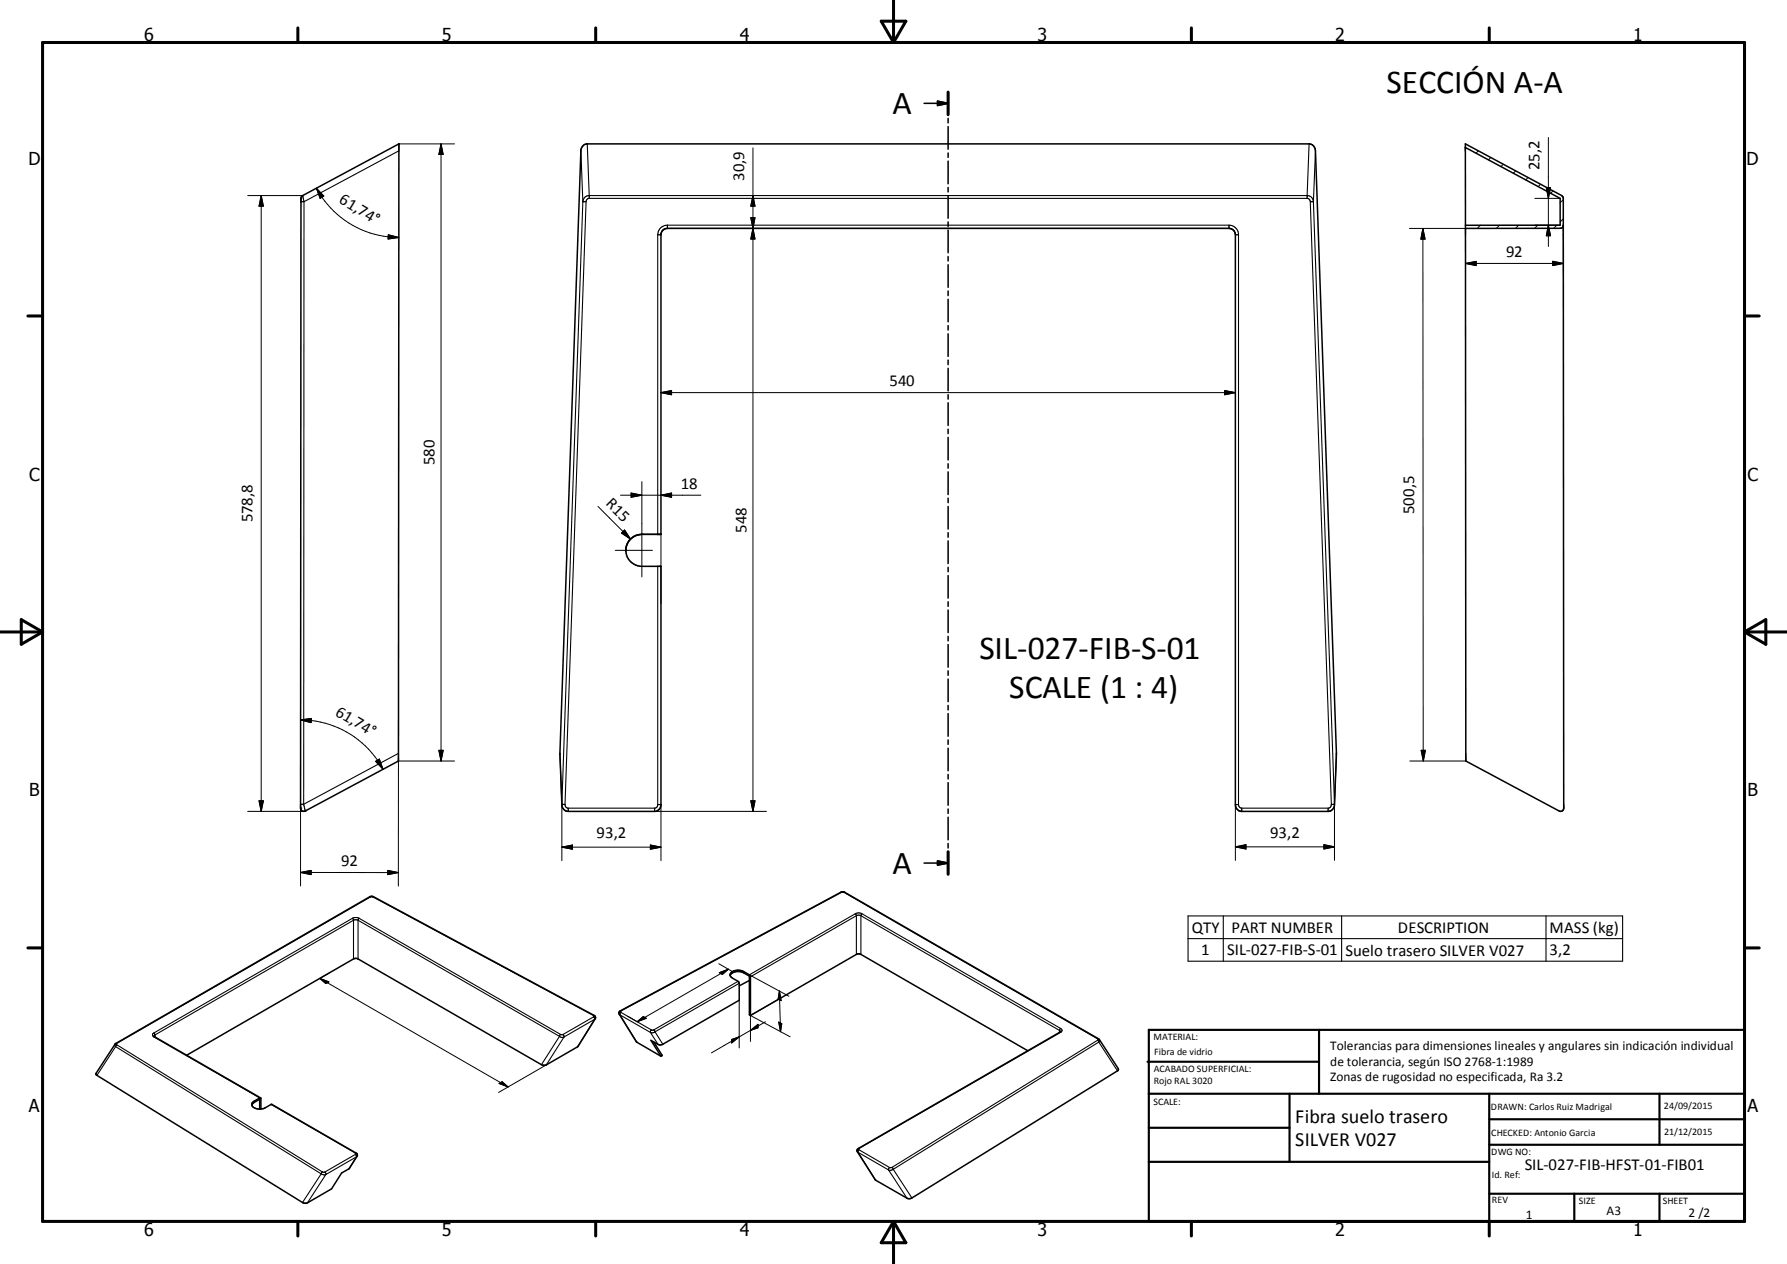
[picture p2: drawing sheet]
<svg xmlns="http://www.w3.org/2000/svg" width="420mm" height="297mm" viewBox="0 0 420 297" stroke-linecap="round" stroke-linejoin="round" font-family="sans-serif">
<g fill="none" stroke="#000" stroke-width=".36">
<path d="M217.2 24.3h5.7M220.4 23.8l2.5 .5-2.5 .5zM222.9 21.6v5.4M222.9 27.8v1.1M222.9 29.7v5.4M222.9 35.9v1.1M222.9 37.9v5.3M344.4 33.8l22.7 12.2 .3 .4 .1 143.5a.72 .72 0 0 1-1 .7l-22-11.8zM344.4 34.6l22.3 12v6.3h-22.2M71 46.1l22.8-12.3-.1 145-21.9 11.8a.75 .75 0 0 1-1.2-.7l.1-143.3zM222.9 44v1.1M222.9 46v5.3"/>
<path d="M222.9 52.1v1.1M222.9 54.1v5.3M367.4 52.9l-.2 .5-.5 .2-22.2 .1M222.9 60.3v1M222.9 62.2v5.3M222.9 68.4v1M222.9 70.3v5.3M222.9 76.5v1M222.9 78.4v5.3M222.9 84.6v1.1M222.9 86.5v5.4M222.9 92.7v1.1"/>
<path d="M222.9 94.6v5.4M222.9 100.8v1.1M222.9 102.8v5.3M222.9 109v1M222.9 110.9v5.3M222.9 117.1v1M222.9 119v5.3M149.5 125.8a3.7 3.7 0 0 0-2.4 3.5M150.9 125.6h4.5v-70.4a1.48 1.48 0 0 1 1.5-1.5h132a1.48 1.48 0 0 1 1.5 1.5v133.9a1.6 1.6 0 0 0 1.3 1.6h20.6a1.59 1.59 0 0 0 1.4-1.6l.4-12.1-4.9-141.6a1.65 1.65 0 0 0-1.5-1.6h-169.7a1.6 1.6 0 0 0-1.5 1.6l-4.9 141.6 .5 12.1a1.54 1.54 0 0 0 1.3 1.6l20.9-.1a1.62 1.62 0 0 0 1.1-1.5v-56h-4.5a3.8 3.8 0 0 1-3.7-3.1 3.8 3.8 0 0 1 2.3-4.2M150.9 125.6l-1.4 .2M154.6 125.6h.1M222.9 125.2v1"/>
<path d="M222.9 127.1v5.3M222.9 133.3v1M222.9 135.2v5.3M222.9 141.4v1.1M222.9 143.3v5.3M222.9 149.5v1.1M222.9 151.4v5.4M222.9 157.6v1.1M222.9 159.6v5.3M222.9 165.8v1M222.9 167.7v5.3M222.9 173.9v1"/>
<path d="M222.9 175.8v5.3M222.9 182v1M222.9 183.9v5.3M222.9 190.1v1M222.9 192v5.3M222.9 198.2v1.1M217.2 202.8h5.7M220.4 202.3l2.5 .5-2.5 .5zM222.9 200.1v5.3M171.6 229.2a2.37 2.37 0 0 1 3.2-.6l1.3 .8v9.1l.3 .1M176.1 230.4l-2.3 1.3M176.4 238.6v-9.1l-.2-.4-1.4-.8a2.55 2.55 0 0 0-3.1 .5l.1 .7 1.9 1.4 .1 4.1-18.2 10.4h-.9l-1.7-.9 2.4 3.7"/>
<path d="M176.4 238.6l24.9-14.3 .7-.2 39.6 22.8M36.2 243.5h.1M36.2 243.5l25 14.5M43.9 248l39.5-22.8 .8 .1 43.4 25 .8-.1 7.3-4.2 4.2-6.6 .1-.4-.4-.4-51.8-27.9h-.8l-59.9 34.5-4.5 7.1 .2 .4 48.5 29.9h1l5.6-3.2 2.4-3.8 1.8-1.1 1.9-2.9-.1-.6-20-11.5-1.5 .8a2.39 2.39 0 0 1-3.2-.7l.3-.7 1.7-.9M59.2 259.7l.3-.5 1.5-.9v2.3M61.2 258l.1 2.6M153.6 244.8l2.1 3.2-.3 .2M249.2 242.4l-47.7 27.6v.6l4.3 6.7 7.5 4.3 .5 .1 .5-.2 48.5-30 .1-.4-4.5-6.8-59.9-34.6-.5-.1-52.3 28-.2 .3 .1 .4 3.9 6.5 5.9 3.4"/>
</g>
<g fill="none" stroke="#000" stroke-width=".25">
<path d="M93.8 35.4l-22.3 12M136.5 35.4l.5 12M138 33.8l.5 12.2M307.7 33.8l-.5 12.2M309.2 35.4l-.5 12M70.8 47.4h.7M70.8 47.4h-.1M71.2 46l.3 1.4M71.5 47.4l-.1 141.6M137 47.4h.8M137 47.4l-4.9 141.6M137.8 47.4l-5 141.6"/>
<path d="M138.5 46h168.7M138.5 46v.6M138.5 46a1.47 1.47 0 0 0-1.5 1.4M138.5 46.6l-.5 .2-.2 .6M138.5 46.6h168.7M154.6 55.2v70.4M156.9 53.6a1.53 1.53 0 0 0-1.5 1.6h-.8M156.9 52.9v.8M156.9 52.9a2.26 2.26 0 0 0-2.3 2.3M156.9 52.9h132M156.9 53.6h132M288.9 53.6a1.53 1.53 0 0 1 1.5 1.6h.7"/>
<path d="M288.9 52.9v.8M288.9 52.9a2.26 2.26 0 0 1 2.2 2.3M291.1 55.2v133.9M307.2 46a1.48 1.48 0 0 1 1.5 1.4M307.2 46v.6M307.2 46.6l.5 .2 .3 .6M308 47.4l4.9 141.6M308.7 47.4l5 141.6M308.7 47.4h-.7M150.9 125.6h.1M154.6 133.1v56M93.7 177l-22.3 12"/>
<path d="M131.6 177l.5 12M314.1 177l-.4 12M71.4 189h-.8M71.4 189l.4 1.6M71.8 190.6h.1M132.1 189h.7M132.1 189v.1M132.8 189l.2 .6 .4 .3h20.5M133.6 189.9v.8M153.9 189.9v.8M154.6 189.1h.8M154.6 189.1l-.2 .6-.5 .2"/>
<path d="M290.4 189.1h.7M291.1 189.1l.2 .6 .6 .2M291.9 189.9v.8M312.2 189.9v.8M312.9 189l-.1 .6-.5 .3h-20.4M313.7 189v.1M313.7 189h-.8M82.8 215.8l.3 .4M82.8 215.8l.7-.2 .9 .2M82.8 215.8l-46.7 26.9M83.1 216.2l.5-.1 .6 .1M83.1 216.2l-46.7 27"/>
<path d="M83.1 216.2v9.1M84.2 216.2l47.3 27.3M84.2 216.2v9.1M84.4 215.8l-.2 .4M84.4 215.8l47.4 27.3M86.9 210.7l.2 .1M87.1 210.8l-59.7 34.4M87.1 210.8h.5M87.6 210.8l51.9 27.8M87.8 210.7l-.2 .1M197.6 209.7h.2M197.8 209.7h.6"/>
<path d="M197.8 209.7l-51.8 27.8M198.4 209.7l59.6 34.4M198.5 209.7h-.1M201 214.7l-24.9 14.4M201 214.7l.3 .5M201 214.7l.7-.2 .9 .2M201.3 215.2l-24.9 14.3M201.3 215.2l.3-.2 .8 .2M201.3 215.2v9.1M202.4 215.2l46.6 26.9M202.4 215.2v9.1M202.6 214.7l-.2 .5"/>
<path d="M202.6 214.7l46.7 27M279.2 215.2h102.2v10.7h-102.2zM287.5 215.2v10.7M315.3 215.2v10.7M363.4 215.2v10.7M139.5 238.6l.1 .2-.1 .1M139.5 238.9l.2 .6M139.5 238.9l-7.2 4.2M139.6 238.6h-.1M139.7 239.5l-7.1 4.2M139.7 239.5l-4 6.5M139.9 239.4l-.2 .1"/>
<path d="M145.6 238.3l.1 .2M145.7 238.5l7.2 4.1M145.7 238.5l4 6.4M145.8 237.5h.2M145.9 237.9l-.2 .6M145.9 237.9l7.2 4.1M146 237.5l-.2 .3 .1 .1M173.5 230.6l-19.8 11.4M173.8 231l-19.8 11.5M174.8 228.3v.3M279.2 220.6h102.2M27.1 245.3l-.1 .3 .2 .3"/>
<path d="M27.2 245.9l48.3 29.9M27.2 245.9l-4.4 6.8M27.3 245.2h.1M27.4 245.2l.1 .3M27.5 245.5l-.3 .4M27.5 245.5l48.3 29.9M36.1 243.6l24.9 14.4M36.1 242.7l.3 .5M36.1 242.7l-.3 .4 .3 .5M36.3 243.6h-.2M36.4 243.2l-.2 .3M36.4 243.2v.5"/>
<path d="M59.7 258.8v.3M63.7 259.5l19.8 11.4M131.5 243.5l.5 .3 .6-.1M131.5 243.5l-4.2 6.7M131.8 243.1l-.3 .4M131.8 243.1h.5M132.3 243.1l.3 .6M132.6 243.7l-4.2 6.5M152.9 242.6l1.8 2.8M153.1 242l-.2 .6M153.7 242l.3 .5M153.7 242h-.6"/>
<path d="M154 242.5l-.6 .2-.5-.1M154 242.5l1.8 2.9M249 242.1l.2 .3M249 242.1v.5M249.1 242.6h.2M249.3 242.6l-47.4 27.3M249.3 241.7l-.3 .4M249.3 241.7l.3 .3-.3 .6M258 244.4l.3 .5M258 244.4l-48.3 29.9M258 244.1v.3M258.2 244.1h-.2"/>
<path d="M258.3 244.9l-48.3 29.9M258.3 244.9l4.4 6.7M258.4 244.3l-.1 .6M75.5 275.8l.6 .3 .5-.1M75.5 275.8l-4.4 6.8M75.8 275.4l-.3 .4M75.8 275.4h.6M76.4 275.4l.2 .6M76.6 276l-4.3 6.6M83.5 270.9h.2M83.5 270.9v.4M83.5 271.3l.3 .5"/>
<path d="M83.5 271.3l-7.1 4.1M83.8 271.8l-7.2 4.2M83.8 271.8l-1.8 2.9M83.9 271.7l-.1 .1M201.5 270.6l.2 .2M201.7 270.8l7.2 4.1M201.7 270.8l4.1 6.5M201.8 269.9h.1M201.9 270.2l7.2 4.1M201.9 270.2l-.2 .6M201.9 269.9l-.1 .1 .1 .2M208.9 274.9l4.3 6.6"/>
<path d="M209.1 274.3l-.2 .6M209.7 274.3l.3 .5M209.7 274.3h-.6M210 274.8l-.6 .2-.5-.1M210 274.8l4.3 6.7"/>
</g>
<g fill="#000">
<circle cx="70.6" cy="189.9" r=".18"/>
<circle cx="36.2" cy="243.5" r=".18"/>
<circle cx="249.2" cy="242.4" r=".18"/>
</g>
<g fill="none" stroke="#000" stroke-width=".71">
<path d="M10 10h400v277h-400zM70 6.6v3.4M140 6.6v3.4M207.1 5h5.8l-2.9 5zM210 0v10M280 6.6v3.4M350 6.6v3.4M222.9 21.6v5.4M6.6 74.2h3.4M410 74.2h3.5M0 148.5h10M5 145.6l5 2.9-5 2.9z"/>
<path d="M410 148.5h10.1M410 148.5l5.1-2.9v5.8zM222.9 200.1v5.3M6.6 222.7h3.4M410 222.7h3.5M70 287v3.4M140 287v3.4M210 287v10M210 287l2.9 5h-5.8zM280 287v3.4M350 287v3.4"/>
</g>
<g fill="none" stroke="#000" stroke-width=".51">
<path d="M269.7 249.5h40.3M270 242h140v45h-140zM270 257h140M303.1 257v16M310 242v15M350 257v30M390.1 257v12M270 265h33.1M270 273h80M350 269h60M350 263h60M350 280.5h60"/>
<path d="M370 280.5v6.5M390.1 280.5v6.5"/>
</g>
<path d="M220.4 23.8l2.5 .5-2.5 .5zM220.4 202.3l2.5 .5-2.5 .5z" fill="#000" stroke="#000" stroke-width=".36"/>
<g fill="none" stroke="#000" stroke-width=".24">
<path d="M93.8 33.8h13M103.7 33.8v145M103.7 33.8l.5 2.5h-1zM177 34.8v155.9M344.6 33.9l-.2 .1M347.5 35.4l-.6 .6M350.4 37l-.5 .6M353.3 38.6l-.5 .5M363.9 32.3v25.6M58.2 46h13M61.4 46v144.7M61.4 46l.5 2.4h-1z"/>
<path d="M74.4 44.2a22 22 0 0 0 19.3 11.6M74.4 44.2l1.7 1.9-.9 .5zM91.3 55.2l2.4 .6-2.5 .4zM176.5 51.2h1l-.5 2.4zM177 53.6l.5 2.6h-1zM177 46l.5 2.4h-1zM331.3 53.7h13.2M334.4 53.7l.6 2.5h-1zM334.4 53.7l.1 125.1M348 52.9l-.8 .8M352.5 52.9l-.8 .8M356.2 40.2l-.5 .5"/>
<path d="M357 52.9l-.8 .8M359.2 41.7l-.6 .6M360.8 46.6h5.9M360.8 52.9h5.9M361.5 52.9l-.8 .8M362.1 43.3l-.5 .5M363.5 44.1h.9l-.5 2.5zM363.9 52.9l.5 2.5h-.9zM365 44.9l-.5 .5M365.9 52.9l-.7 .8M367.4 51.4l-.7 .7M367.4 46.9l-.7 .8"/>
<path d="M367.4 55.2l.1 9.9M344.5 61.9h23M344.5 61.9l2.5-.5v1zM365 61.4l2.5 .5-2.5 .5zM155.4 92.3h135M155.4 92.3l2.5-.5v1zM287.9 91.8l2.5 .5-2.5 .5zM140.6 119l7.6 7.7M145.9 116.4h18.8M148.3 115.9l2.6 .5-2.6 .4zM150.9 113.2v22.4M155.4 116.4l2.5-.5v.9z"/>
<path d="M144.6 129.3h8.8M146.1 125.3l.7-.8 1.4 2.2zM155.4 125.6v16.2M70.7 169.2a22 22 0 0 1 19.3 11.6M70.7 169.2l2.5-.4-.1 1zM88.3 178.9l.9-.5 .8 2.4zM93.7 177l-.1 31.2M93.7 178.8h13.1M103.2 176.3h1l-.5 2.5zM331.4 178.8h13.1M334 176.3h1l-.5 2.5zM58.2 190.7h13.2"/>
<path d="M60.9 188.2h1l-.5 2.5zM70.6 189v19.2M132.1 199.1h23.3M132.1 199.1l2.5-.5v.9zM132.1 189.1v13.1M152.9 198.6l2.5 .5-2.5 .4zM153.9 190.7h26.3M155.4 189.1v13.1M176.5 188.2h1l-.5 2.5zM290.4 199h23.3M290.4 199l2.5-.5v1zM290.4 189.1v13.1"/>
<path d="M311.2 198.5l2.5 .5-2.5 .5zM313.7 189v13.2M70.6 205h23M70.6 205l2.5-.5v1zM91.1 204.5l2.5 .5-2.5 .5zM75.2 229.9l44.2 25.5M75.2 229.9l2.1 .8-.7 .4zM77.4 228.6l-2.2 1.3M147.5 238.8l2.3 1.3M169 226.5l3.1 1.8M169.1 228.6l2.1-.9-1.4 1.3zM171.2 227.7l-21.4 12.4"/>
<path d="M173.8 235v11.2M176.1 229.1l9.3 5M176.4 238.6v6.1M176.4 238.6l9.3 5M183.2 232.9l.3 9.5M183.2 232.9l.4 2.2-.7-.3zM183.3 234.7l-6.9 3.9M117.3 254.6l.7-.4 1.4 1.2zM128.4 250.2l-11.2 6.5M149.8 240.1l1.4-1.2 .7 .4zM172 244.3l1.8-.7-1.8 1.5zM173.8 243.6l-6.6 3.8"/>
<path d="M176.4 242.1l1.8-1.4v.8zM176.4 242.1l-2.6 1.5M179.9 240.1l-3.5 2M183 240.2l.8 .3-.3 1.9z"/>
</g>
<g fill="#000" stroke="#000" stroke-width=".24">
<path d="M103.7 33.8l.5 2.5h-1zM61.4 46l.5 2.4h-1zM74.4 44.2l1.7 1.9-.9 .5zM91.3 55.2l2.4 .6-2.5 .4zM176.5 51.2h1l-.5 2.4zM177 53.6l.5 2.6h-1zM177 46l.5 2.4h-1zM334.4 53.7l.6 2.5h-1zM363.5 44.1h.9l-.5 2.5zM363.9 52.9l.5 2.5h-.9zM344.5 61.9l2.5-.5v1zM365 61.4l2.5 .5-2.5 .5z"/>
<path d="M155.4 92.3l2.5-.5v1zM287.9 91.8l2.5 .5-2.5 .5zM148.3 115.9l2.6 .5-2.6 .4zM155.4 116.4l2.5-.5v.9zM146.8 124.5l1.4 2.2-2.1-1.4zM70.7 169.2l2.5-.4-.1 1zM88.3 178.9l.9-.5 .8 2.4zM103.2 176.3h1l-.5 2.5zM334 176.3h1l-.5 2.5zM60.9 188.2h1l-.5 2.5zM132.1 199.1l2.5-.5v.9zM152.9 198.6l2.5 .5-2.5 .4z"/>
<path d="M176.5 188.2h1l-.5 2.5zM290.4 199l2.5-.5v1zM311.2 198.5l2.5 .5-2.5 .5zM70.6 205l2.5-.5v1zM91.1 204.5l2.5 .5-2.5 .5zM75.2 229.9l2.1 .8-.7 .4zM149.8 240.1l1.4-1.2 .7 .4zM169.1 228.6l2.1-.9-1.4 1.3zM183.2 232.9l.4 2.2-.7-.3zM117.3 254.6l.7-.4 1.4 1.2zM172 244.3l1.8-.7-1.8 1.5zM176.4 242.1l1.8-1.4v.8z"/>
<path d="M183 240.2l.8 .3-.3 1.9z"/>
</g>
<g font-size="7.9">
<text x="325.9" y="21.8">SECCIÓN A-A</text>
<text x="209.8" y="26.8">A</text>
<text x="230.2" y="154.9">SIL-027-FIB-S-01</text>
<text x="237.2" y="163.9">SCALE (1 : 4)</text>
<text x="209.8" y="205.3">A</text>
</g>
<g font-size="4.7">
<text x="304.5" y="263.9">Fibra suelo trasero</text>
<text x="304.5" y="269.3">SILVER V027</text>
</g>
<g font-size="4.2">
<text x="33.9" y="9.6">6</text>
<text x="103.9" y="9.6">5</text>
<text x="173.9" y="9.6">4</text>
<text x="243.8" y="9.6">3</text>
<text x="313.9" y="9.6">2</text>
<text x="383.9" y="9.6">1</text>
<text x="6.7" y="38.7">D</text>
<text x="410.5" y="38.7">D</text>
<text x="6.9" y="112.9">C</text>
<text x="410.7" y="112.9">C</text>
<text x="6.9" y="187.1">B</text>
<text x="410.7" y="187.1">B</text>
<text x="6.8" y="261.4">A</text>
<text x="410.7" y="261.4">A</text>
<text x="33.9" y="290.4">6</text>
<text x="103.9" y="290.4">5</text>
<text x="173.9" y="290.4">4</text>
<text x="243.8" y="290.4">3</text>
<text x="313.9" y="290.4">2</text>
<text x="383.9" y="290.4">1</text>
</g>
<g font-size="3.9">
<text x="361.9" y="40" transform="rotate(-90 361.9 40)">25,2</text>
<text x="79.5" y="47.6" transform="rotate(31 79.5 47.6)">61,74°</text>
<text x="174.9" y="42.5" transform="rotate(-90 174.9 42.5)">30,9</text>
<text x="354" y="60.4">92</text>
<text x="209" y="90.7">540</text>
<text x="102.1" y="109.3" transform="rotate(-90 102.1 109.3)">580</text>
<text x="142.2" y="118.4" transform="rotate(45 142.2 118.4)">R15</text>
<text x="160" y="114.8">18</text>
<text x="59.4" y="122.8" transform="rotate(-90 59.4 122.8)">578,8</text>
<text x="175.4" y="125.1" transform="rotate(-90 175.4 125.1)">548</text>
<text x="332.4" y="120.7" transform="rotate(-90 332.4 120.7)">500,5</text>
<text x="78.7" y="167.9" transform="rotate(31 78.7 167.9)">61,74°</text>
<text x="140.2" y="196.9">93,2</text>
<text x="298.5" y="196.9">93,2</text>
<text x="80.2" y="203.5">92</text>
<text x="280.2" y="219.1">QTY</text>
<text x="289.5" y="219.1">PART NUMBER</text>
<text x="328.6" y="219.1">DESCRIPTION</text>
<text x="364.2" y="219.2">MASS (kg)</text>
<text x="282.4" y="224.5">1</text>
<text x="288.5" y="224.5">SIL-027-FIB-S-01</text>
<text x="316.2" y="224.5">Suelo trasero SILVER V027</text>
<text x="364.2" y="224.5">3,2</text>
<text x="358.4" y="274.9">SIL-027-FIB-HFST-01-FIB01</text>
</g>
<g font-size="3.1">
<text x="312.7" y="246.8">Tolerancias para dimensiones lineales y angulares sin indicación individual</text>
<text x="312.7" y="250.4">de tolerancia, según ISO 2768-1:1989</text>
<text x="312.7" y="254">Zonas de rugosidad no especificada, Ra 3.2</text>
<text x="358.6" y="286.5">1</text>
<text x="377.6" y="285.6">A3</text>
<text x="396.9" y="285.9">2 /2</text>
</g>
<g font-size="2.4">
<text x="271.1" y="244.4">MATERIAL:</text>
<text x="271.2" y="252">ACABADO SUPERFICIAL:</text>
<text x="271.3" y="248">Fibra de vidrio</text>
<text x="271.2" y="254.7">Rojo RAL 3020</text>
<text x="271.1" y="259.7">SCALE:</text>
<text x="350.4" y="260.8">DRAWN: Carlos Ruiz Madrigal</text>
<text x="391.1" y="260.6">24/09/2015</text>
<text x="350.5" y="267">CHECKED: Antonio Garcia</text>
<text x="391.2" y="266.7">21/12/2015</text>
<text x="350.5" y="271.4">DWG NO:</text>
<text x="350.7" y="276.9">Id. Ref:</text>
<text x="350.7" y="282.8">REV</text>
<text x="371.1" y="282.9">SIZE</text>
<text x="390.8" y="283">SHEET</text>
</g>
</svg>
